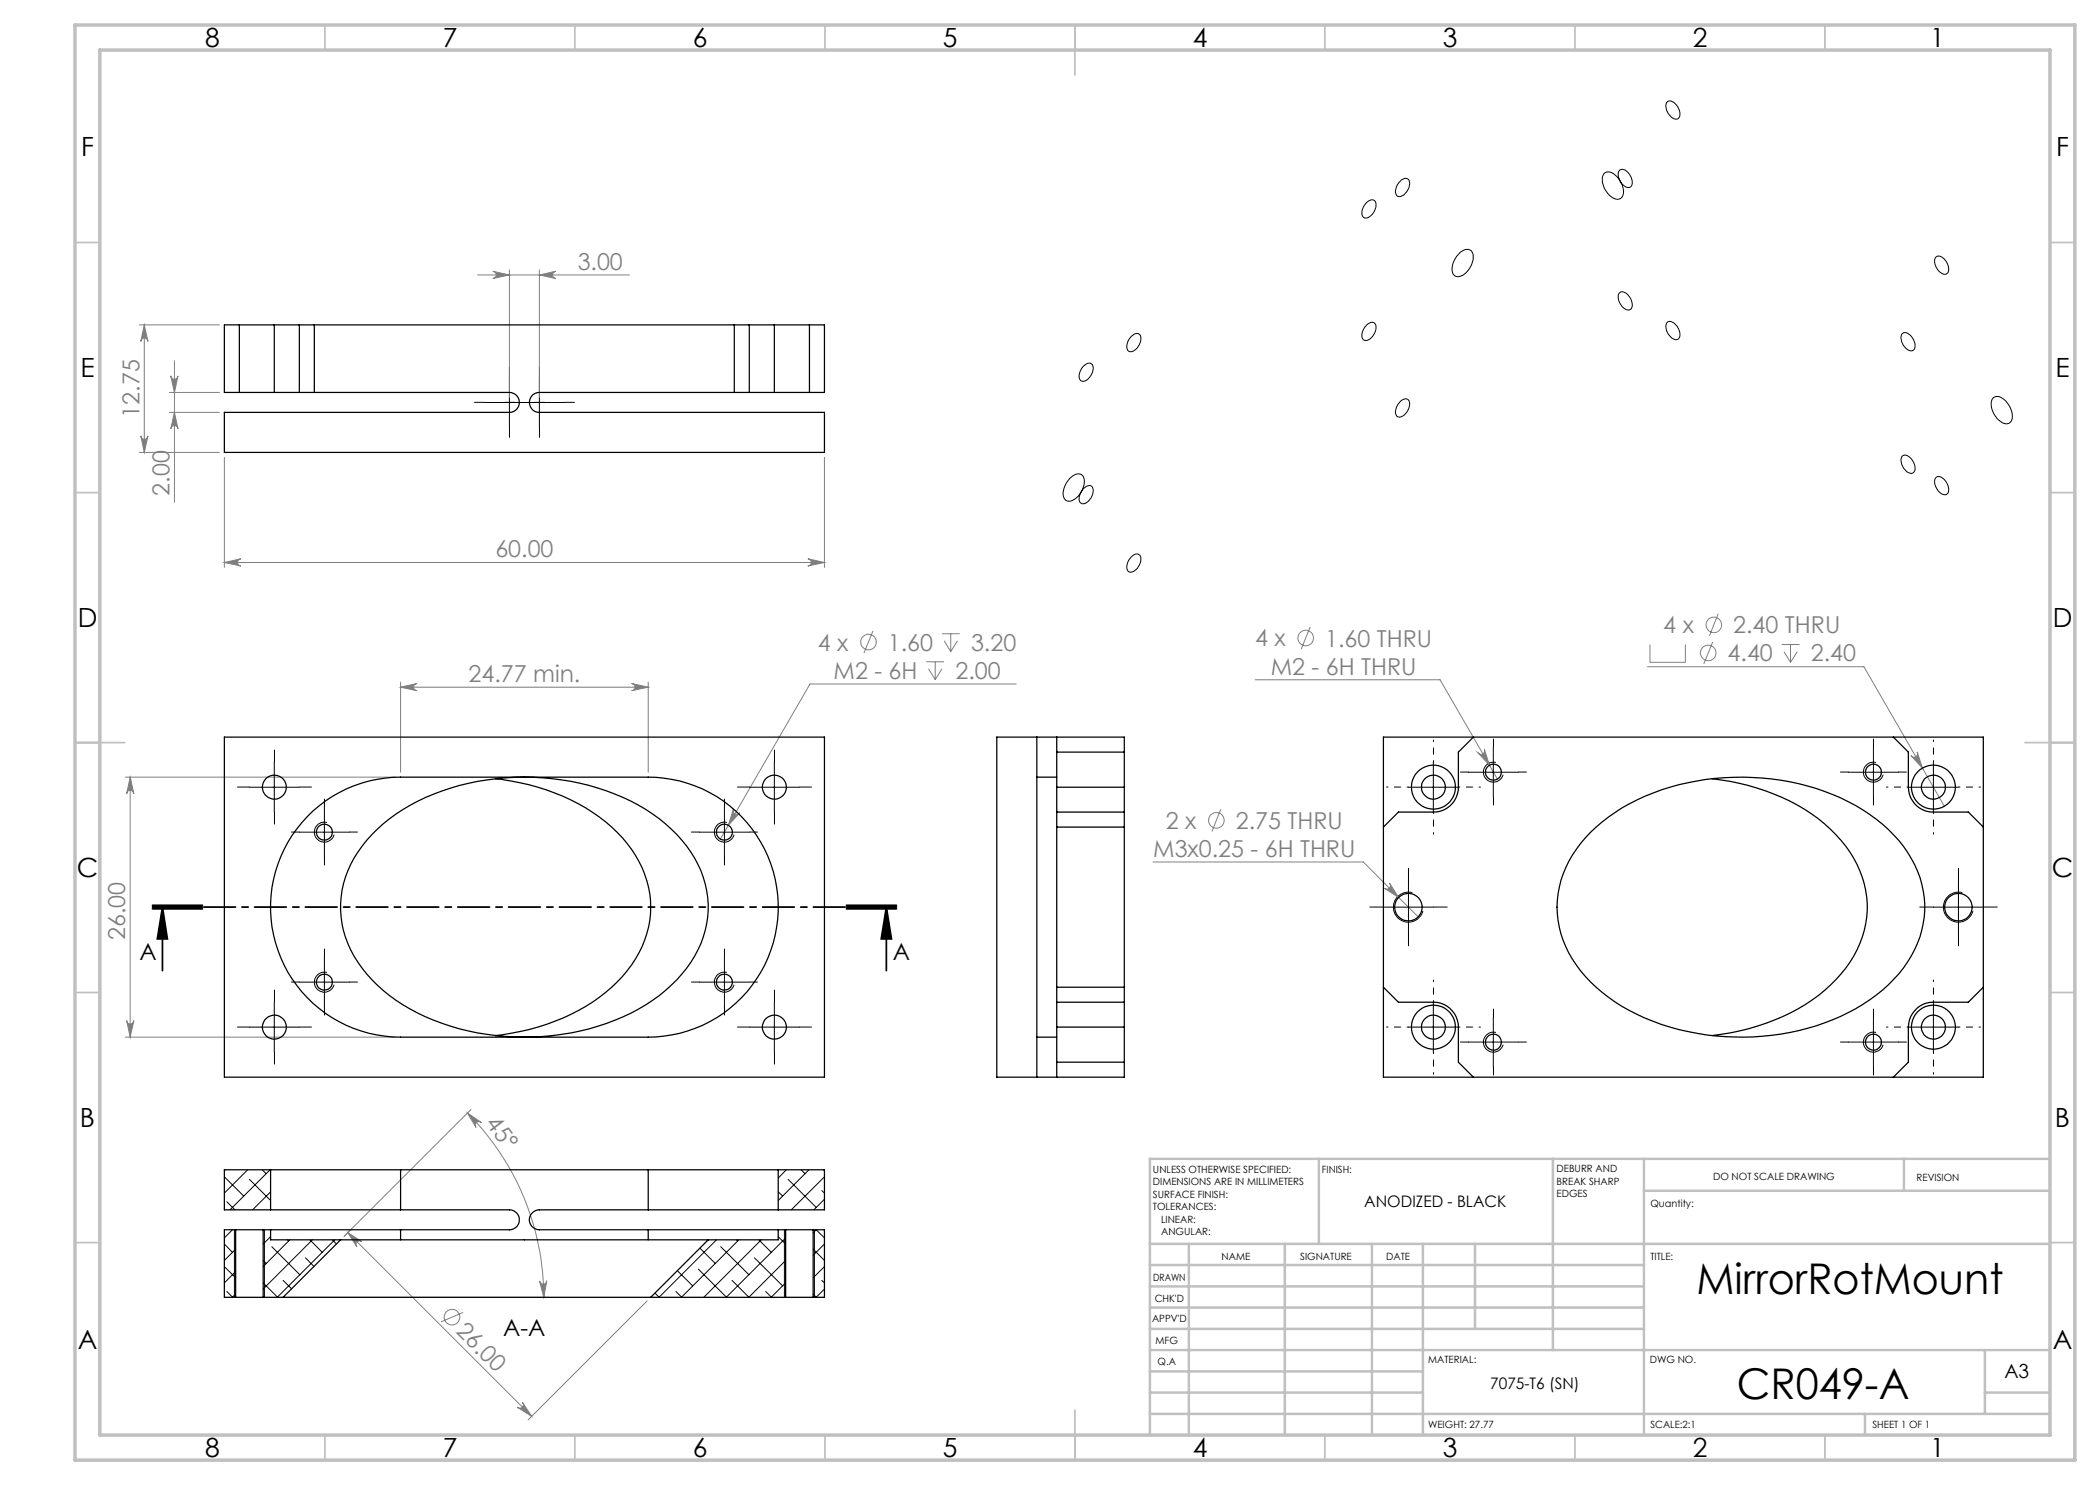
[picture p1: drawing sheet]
<svg xmlns="http://www.w3.org/2000/svg" width="420mm" height="297mm" viewBox="0 0 420 297" stroke-linecap="round" stroke-linejoin="round" font-family="sans-serif">
<g fill="none" stroke="#c0c0c0" stroke-width=".35">
<path d="M65 5v5M115 5v5M165 5v5M215 5v10M265 5v5M315 5v5M365 5v5M15 48.5h5M410 48.5h5M15 98.5h5M410 98.5h5M15 148.5h10"/>
<path d="M405 148.5h10M15 198.5h5M410 198.5h5M15 248.5h5M410 248.5h5M65 287v5M115 287v5M165 287v5M215 282v10M265 287v5M315 287v5M365 287v5"/>
</g>
<g fill="none" stroke="#c0c0c0" stroke-width=".5">
<path d="M263.8 231.8v17M310.6 231.8v38.2M328.8 231.8v55.2M328.8 238.2h81.2M380.8 231.8v6.4M410 231.8h-180v55.2M230 248.8h180M230 257.3h98.8M230 253h98.8M237.8 248.8v38.2M257 248.8v38.2M274.4 248.8v38.2"/>
<path d="M284.6 248.8v38.2M295 248.8v17M230 265.8h98.8M230 261.5h98.8M230 278.5h54.6M230 274.3h54.6M230 270h180M397 278.5h13M397 270v12.8M230 282.8h180M373 282.8v4.2"/>
</g>
<path d="M15 5h400v287h-400zM20 10h390v277h-390z" fill="none" stroke="#c0c0c0" stroke-width=".7"/>
<g fill="none" stroke="#808080" stroke-width=".2">
<path d="M95.5 55h30.4M98.6 54.3l3.3 .7-3.3 .7a.72 .72 0 0 0 .6-.7 .72 .72 0 0 0-.6-.7zM101.9 54v25.5M107.9 55l3.3-.7a.72 .72 0 0 0-.7 .7 .72 .72 0 0 0 .7 .7zM107.9 54v25.5M27.9 65h16M28.9 65v25.5M28.9 65l.7 3.3a.72 .72 0 0 0-.7-.7 .72 .72 0 0 0-.7 .7zM33.9 78.5h10M34.1 75.2a.72 .72 0 0 0 .8 .7 .72 .72 0 0 0 .7-.7l-.7 3.3zM34.9 72.1v28.4M27.9 90.5h16"/>
<path d="M28.2 87.2a.72 .72 0 0 0 .7 .7 .72 .72 0 0 0 .7-.7l-.7 3.3zM33.9 82.5h10M34.9 82.5l.7 3.3a.72 .72 0 0 0-.7-.7 .72 .72 0 0 0-.8 .7zM44.9 91.5v22M164.9 91.5v22M44.9 112.5l3.3-.7a.72 .72 0 0 0-.7 .7 .72 .72 0 0 0 .7 .7zM44.9 112.5h120M161.6 111.8l3.3 .7-3.3 .7a.72 .72 0 0 0 .7-.7 .72 .72 0 0 0-.7-.7zM80.1 137.4l3.3-.7a.72 .72 0 0 0-.7 .7 .72 .72 0 0 0 .7 .7zM80.1 136.4v18M80.1 137.4h49.5M126.3 136.7l3.3 .7-3.3 .7a.72 .72 0 0 0 .7-.7 .72 .72 0 0 0-.7-.7z"/>
<path d="M129.6 136.4v18M174.6 126.2l-1.8 4.4M185.2 132.4h3.6M185.7 133.8l1.3 2.1M187 132.4v3.5M188.4 133.8l-1.4 2.1M188.4 126.7h3.5M188.8 128.2l1.3 2.1M190.1 126.7v3.6M191.5 128.2l-1.4 2.1M203.2 136.8h-41.2l-17.9 31M251 136h37l11.5 19.8"/>
<path d="M262 125.4l-1.8 4.4M329.5 133.3h43.3l16.1 28M330 128.9v3.6h7.1v-3.6M342.5 128.4l-1.8 4.4M343.6 122.8l-1.7 4.4M356.3 128.9h3.6M356.8 130.3l1.3 2.2M358.1 128.9v3.6M359.4 130.3l-1.3 2.2M25 155.4h54.1M26 155.4l.8 3.3a.72 .72 0 0 0-.7-.6 .72 .72 0 0 0-.8 .6zM26 155.4v52"/>
<path d="M295.6 150.6a.74 .74 0 0 0 1 .2 .74 .74 0 0 0 .3-1l1 3.2zM382.2 151.1a.72 .72 0 0 0 1 .2 .72 .72 0 0 0 .2-.9l1.1 3.2zM146.7 161.8a.74 .74 0 0 0 .3 1 .74 .74 0 0 0 1-.2l-2.3 2.5zM230.6 172.4h42.1l10.9 11M244.2 161.9l-1.8 4.4M277.9 176.6l1.8 2.9-2.8-1.8a.72 .72 0 0 0 1-.1 .72 .72 0 0 0 0-1zM25 207.4h54.1M25.3 204.1a.72 .72 0 0 0 .8 .7 .72 .72 0 0 0 .7-.7l-.8 3.3zM93.5 222.6l2.8 1.9a.72 .72 0 0 0-1 0 .72 .72 0 0 0-.1 1zM93.5 222.6a52.2 52.2 0 0 1 15.3 36.9M94.2 221.9l-25.4 25.4M57.6 259.5h52.1"/>
<path d="M69.6 246.5l2.8 1.9a.72 .72 0 0 0-1 0 .72 .72 0 0 0 0 1zM69.6 246.5l36.7 36.8M107.9 256.2a.72 .72 0 0 0 .8 .7 .72 .72 0 0 0 .7-.8l-.6 3.4zM92.6 262.5l-4.4 1.9M129.4 260.2l-23.8 23.8M103.5 281.4a.71 .71 0 0 0 1 0 .71 .71 0 0 0 0-.9l1.8 2.8z"/>
<circle cx="173.7" cy="128.4" r="1.56"/>
<circle cx="261.2" cy="127.6" r="1.56"/>
<circle cx="341.7" cy="130.6" r="1.55"/>
<circle cx="342.8" cy="125" r="1.55"/>
<circle cx="243.3" cy="164.1" r="1.55"/>
<circle cx="90.4" cy="263.4" r="1.57"/>
</g>
<path d="M30.5 181.8h10zM30.5 181.4h10M30.5 181.1h10M32.5 181.4l1 6.4h-2zM32.5 181.4v12.7M169.3 181.4h10M169.3 181.1h10M169.3 181.8h10M177.3 181.4l1 6.4h-2.1zM177.3 181.4v12.7" fill="none" stroke="#000" stroke-width=".35"/>
<g fill="none" stroke="#000" stroke-width=".2">
<path d="M280.2 36.1l.2-.2a.93 .93 0 0 1 1.2-.1 .93 .93 0 0 1 .3 1.1 2.58 2.58 0 0 1-2.2 2.4 1.24 1.24 0 0 1-.4-1.8l.3-.7zM320.9 34.6a1.87 1.87 0 0 1 2.5 .8 3.8 3.8 0 0 1 1 4 1.53 1.53 0 0 1-2.3-.2 4.1 4.1 0 0 1-1.5-4.2zM323.9 34l.2-.1a2.17 2.17 0 0 1 2.3 2v.4a.93 .93 0 0 1-.4 1.1 .93 .93 0 0 1-1.2-.3 2.41 2.41 0 0 1-.9-3.1zM333.5 20.4a1.64 1.64 0 0 1 2.1 1.1 1.67 1.67 0 0 1-.1 2.3 2.16 2.16 0 0 1-2.2-2l-.1-.7zM273.2 40.6l.2-.1a.98 .98 0 0 1 1-.6 .98 .98 0 0 1 .8 .8 2.76 2.76 0 0 1-2.1 2.9 1.09 1.09 0 0 1-.6-1.6zM292 50.5a1.51 1.51 0 0 1 2.5 0 4 4 0 0 1-3 4.8 1.52 1.52 0 0 1-1-2.1l.5-1.3zM324 58.5a1.89 1.89 0 0 1 2.2 1.3l.2 .6a.99 .99 0 0 1 0 1.1 .99 .99 0 0 1-1.1 .4 2.67 2.67 0 0 1-1.5-3.3zM387.1 51.5a1.17 1.17 0 0 1 1.8 .4 2.17 2.17 0 0 1 .5 2.8 1.81 1.81 0 0 1-2.2-1.3l-.3-.9 .1-.7zM101.9 75.5v10M107.9 75.5v10M216.5 73.4l.3-.3a.96 .96 0 0 1 1-.5 .96 .96 0 0 1 .8 .8 2.77 2.77 0 0 1-2.1 2.9 1.28 1.28 0 0 1-.5-2zM226.2 67.3l.1-.1a.98 .98 0 0 1 1.1-.5 .98 .98 0 0 1 .8 .8 2.7 2.7 0 0 1-2.2 2.8 1.27 1.27 0 0 1-.5-1.8z"/>
<path d="M273.4 65l.1-.2a.98 .98 0 0 1 1.3-.2 .98 .98 0 0 1 .4 1.3 2.53 2.53 0 0 1-2.2 2.2 1.41 1.41 0 0 1-.3-2.2zM333.5 64.4a1.64 1.64 0 0 1 2.1 1.2 1.69 1.69 0 0 1-.1 2.3 2.16 2.16 0 0 1-2.2-2l-.1-.7zM380.4 66.8a1.17 1.17 0 0 1 1.8 .4 2.31 2.31 0 0 1 .5 2.8l-.1 .1a1.73 1.73 0 0 1-2-1.2l-.4-1.3zM398.6 79.7a1.61 1.61 0 0 1 2.3 .2 3.9 3.9 0 0 1 1.3 4.4 1.39 1.39 0 0 1-2.2-.1 4.3 4.3 0 0 1-1.6-4.3zM96.9 80.5h16M213.9 95.7a1.9 1.9 0 0 1 2.5-.7 3.2 3.2 0 0 1-.5 3.9 2.33 2.33 0 0 1-2.7 1.2 2.39 2.39 0 0 1-.2-2.9zM216.7 97.8l.1-.2a.96 .96 0 0 1 1-.5 .96 .96 0 0 1 .8 .8 2.74 2.74 0 0 1-1.9 2.8 .98 .98 0 0 1-.8-1.4l.4-1.1zM280 80.4l.2-.3a.95 .95 0 0 1 1.1-.3 .95 .95 0 0 1 .6 .9 2.65 2.65 0 0 1-2.2 2.7 1.24 1.24 0 0 1-.4-1.8zM380.4 91.3a1.25 1.25 0 0 1 1.9 .5 2.05 2.05 0 0 1 .3 2.8 1.84 1.84 0 0 1-2.1-1.4l-.3-1.1zM387.1 95.6a1.17 1.17 0 0 1 1.8 .4 2.17 2.17 0 0 1 .5 2.8 1.96 1.96 0 0 1-2.3-1.5l-.2-.7v-.5zM226.3 111.3a.98 .98 0 0 1 1-.5 .98 .98 0 0 1 .9 .7 2.7 2.7 0 0 1-2.2 2.9 1.54 1.54 0 0 1-.4-2.1zM49.9 157.4h10"/>
<path d="M54.9 152.4v10M149.9 157.4h10M154.9 152.4v10M281.7 157.4h10M286.7 152.4v10M293.7 154.4h10M298.7 149.4v10M299.2 152.5a2 2 0 0 0-2.5 1.4 2 2 0 0 0 1.5 2.5 2 2 0 0 0 2.4-1.5M369.7 154.4h10M374.7 149.4v10M375.2 152.5a2.01 2.01 0 0 0-2.5 1.4 2.01 2.01 0 0 0 1.5 2.5 2.01 2.01 0 0 0 2.4-1.5M381.7 157.4h10"/>
<path d="M386.7 152.4v10M59.9 166.4h10M64.9 161.4v10M65.4 164.5a2.01 2.01 0 0 0-2.5 1.4 2.01 2.01 0 0 0 1.5 2.5 2.01 2.01 0 0 0 2.4-1.5M139.9 166.4h10M144.9 161.4v10M145.4 164.5a2 2 0 0 0-2.5 1.4 2 2 0 0 0 1.4 2.5 2 2 0 0 0 2.5-1.5M281.7 176.4v10M282.5 178.5a3 3 0 0 0-3.7 2.2 3 3 0 0 0 2.1 3.6 3 3 0 0 0 3.7-2.1M391.7 176.4v10M392.5 178.5a3 3 0 0 0-3.7 2.2 3 3 0 0 0 2.1 3.6 3 3 0 0 0 3.7-2.1M59.9 196.4h10"/>
<path d="M64.9 191.4v10M65.4 194.5a2.01 2.01 0 0 0-2.5 1.4 2.01 2.01 0 0 0 1.4 2.5 2.01 2.01 0 0 0 2.5-1.4M139.9 196.4h10M144.9 191.4v10M145.4 194.5a2 2 0 0 0-2.5 1.4 2 2 0 0 0 1.4 2.4 2 2 0 0 0 2.5-1.3M276.7 181.4h10M386.7 181.4h10M49.9 205.4h10M54.9 200.4v10M149.9 205.4h10M154.9 200.4v10M281.7 205.4h10"/>
<path d="M286.7 200.4v10M293.7 208.4h10M298.7 203.4v10M299.2 206.5a1.99 1.99 0 0 0-2.4 1.4 1.99 1.99 0 0 0 1.4 2.5 1.99 1.99 0 0 0 2.4-1.5M369.7 208.4h10M374.7 203.4v10M375.2 206.5a2.01 2.01 0 0 0-2.5 1.4 2.01 2.01 0 0 0 1.5 2.5 2.01 2.01 0 0 0 2.4-1.5M381.7 205.4h10M386.7 200.4v10M46.9 246v13.5M52.9 246v13.5M156.9 246v13.5"/>
<path d="M162.9 246v13.5"/>
</g>
<g fill="none" stroke="#000" stroke-width=".2" stroke-dasharray="15.2 1.3 1.3 1.3">
<path d="M101.9 75.5v-2M107.9 75.5v-2M96.9 80.5h-2M101.9 85.5v2M102.9 80.5h-2M106.9 80.5h2M107.9 85.5v2M112.9 80.5h2M49.9 157.4h-2.4M54.9 152.4v-2.4M59.9 157.4h2.4M149.9 157.4h-2.4"/>
<path d="M154.9 152.4v-2.4M159.9 157.4h2.4M293.7 154.4h-1.6M298.7 149.4v-1.6M298.7 159.4v1.6M303.7 154.4h1.6M369.7 154.4h-1.6M374.7 149.4v-1.6M374.7 159.4v1.6M379.7 154.4h1.6M54.9 162.4v2.4M59.9 166.4h-1.6"/>
<path d="M64.9 161.4v-1.6M64.9 171.4v1.6M69.9 166.4h1.6M139.9 166.4h-1.6M144.9 161.4v-1.6M144.9 171.4v1.6M149.9 166.4h1.6M154.9 162.4v2.4M281.7 176.4v-2.7M391.7 176.4v-2.7M59.9 196.4h-1.6M64.9 191.4v-1.6"/>
<path d="M69.9 196.4h1.6M139.9 196.4h-1.6M144.9 191.4v-1.6M149.9 196.4h1.6M276.7 181.4h-2.8M281.7 186.4v2.8M286.7 181.4h2.7M386.7 181.4h-2.8M391.7 186.4v2.8M396.7 181.4h2.7M49.9 205.4h-2.4M54.9 200.4v-2.4"/>
<path d="M54.9 210.4v2.4M59.9 205.4h2.4M64.9 201.4v1.6M144.9 201.4v1.6M149.9 205.4h-2.4M154.9 200.4v-2.4M154.9 210.4v2.4M159.9 205.4h2.4M293.7 208.4h-1.6M298.7 203.4v-1.6M298.7 213.4v1.6M303.7 208.4h1.6"/>
<path d="M369.7 208.4h-1.6M374.7 203.4v-1.6M374.7 213.4v1.6M379.7 208.4h1.6"/>
</g>
<path d="M179.3 181.4h-148.8" fill="none" stroke="#000" stroke-width=".35" stroke-dasharray="6.3 1.3 1.3 1.3" stroke-dashoffset="-.1"/>
<g fill="none" stroke="#000" stroke-width=".2" stroke-dasharray="15.2 1.3 1.3 1.3" stroke-dashoffset="14.9">
<path d="M281.7 157.4h-4.4M286.7 152.4v-4.4M291.7 157.4h4.4M381.7 157.4h-4.4M386.7 152.4v-4.4M391.7 157.4h4.4M286.7 162.4v4.4M386.7 162.4v4.4M281.7 205.4h-4.4M286.7 200.4v-4.4M286.7 210.4v4.4M291.7 205.4h4.4"/>
<path d="M381.7 205.4h-4.4M386.7 200.4v-4.4M386.7 210.4v4.4M391.7 205.4h4.4"/>
</g>
<path d="M177.3 181.4l1 6.4h-2.1zM32.5 181.4l1 6.4h-2z" fill="#000"/>
<g fill="#808080">
<path d="M107.9 256.2a.72 .72 0 0 0 .8 .7 .72 .72 0 0 0 .7-.8l-.6 3.4zM93.5 222.6l2.8 1.9a.72 .72 0 0 0-1 0 .72 .72 0 0 0-.1 1z"/>
<path d="M126.3 136.7l3.3 .7-3.3 .7a.72 .72 0 0 0 .7-.7 .72 .72 0 0 0-.7-.7zM80.1 137.4l3.3-.7a.72 .72 0 0 0-.7 .7 .72 .72 0 0 0 .7 .7z"/>
<path d="M146.7 161.8l-1 3.3 2.3-2.5a.74 .74 0 0 1-1 .2 .74 .74 0 0 1-.3-1zM44.9 112.5l3.3-.7a.72 .72 0 0 0-.7 .7 .72 .72 0 0 0 .7 .7zM161.6 111.8l3.3 .7-3.3 .7a.72 .72 0 0 0 .7-.7 .72 .72 0 0 0-.7-.7zM98.6 54.3l3.3 .7-3.3 .7a.72 .72 0 0 0 .6-.7 .72 .72 0 0 0-.6-.7zM107.9 55l3.3-.7a.72 .72 0 0 0-.7 .7 .72 .72 0 0 0 .7 .7zM295.6 150.6l2.3 2.4-1-3.2a.74 .74 0 0 1-.3 1 .74 .74 0 0 1-1-.2zM382.2 151.1l2.3 2.5-1.1-3.2a.72 .72 0 0 1-.2 .9 .72 .72 0 0 1-1-.2zM277.9 176.6a.72 .72 0 0 1 0 1 .72 .72 0 0 1-1 .1l2.8 1.8z"/>
<path d="M34.9 82.5l.7 3.3a.72 .72 0 0 0-.7-.7 .72 .72 0 0 0-.8 .7zM34.1 75.2a.72 .72 0 0 0 .8 .7 .72 .72 0 0 0 .7-.7l-.7 3.3z"/>
<path d="M28.2 87.2a.72 .72 0 0 0 .7 .7 .72 .72 0 0 0 .7-.7l-.7 3.3zM28.9 65l.7 3.3a.72 .72 0 0 0-.7-.7 .72 .72 0 0 0-.7 .7z"/>
<path d="M26 155.4l.8 3.3a.72 .72 0 0 0-.7-.6 .72 .72 0 0 0-.8 .6zM25.3 204.1a.72 .72 0 0 0 .8 .7 .72 .72 0 0 0 .7-.7l-.8 3.3z"/>
<path d="M69.6 246.5l2.8 1.9a.72 .72 0 0 0-1 0 .72 .72 0 0 0 0 1zM103.5 281.4a.71 .71 0 0 0 1 0 .71 .71 0 0 0 0-.9l1.8 2.8z"/>
</g>
<g fill="none" stroke="#000" stroke-width=".25">
<path d="M47.9 65v13.5M54.9 78.5h5M54.9 65h5M54.9 65h-10v13.5h10M54.9 65v13.5M59.9 78.5h42a1.99 1.99 0 0 1 2 2 1.99 1.99 0 0 1-2 2h-57v8h120v-8h-57a1.99 1.99 0 0 1-2-2 1.99 1.99 0 0 1 2-2h42M59.9 65v13.5M59.9 65h90M62.9 65v13.5M146.9 65v13.5M149.9 78.5h5M149.9 65h5"/>
<path d="M149.9 65v13.5M154.9 65h10v13.5h-10M154.9 65v13.5M161.9 65v13.5M44.9 147.4h120v68h-120zM99.1 155.7a42.9 42.9 0 0 1 22 8.7 22.2 22.2 0 0 1 9 17 21.1 21.1 0 0 1-6.7 15 40.1 40.1 0 0 1-23 10.6l-1.3 .1M207.4 155.4h3.9M207.4 147.4h3.9M207.4 147.4h-8v68h8M207.4 147.4v68M211.3 157.4v5M211.3 147.4h13.6v10"/>
<path d="M211.3 147.4v10M211.3 157.4h13.6M211.3 150.4h13.6M224.9 157.4v5M276.7 147.4h120v68h-120zM294.7 147.4l-3 3v7a5 5 0 0 1-5 5h-7l-3 3M342.4 155.7a42.6 42.6 0 0 1 22.5 9.1 22.4 22.4 0 0 1 8.6 16 21.4 21.4 0 0 1-7.4 16.2 40.9 40.9 0 0 1-23.7 10.1M378.7 147.4l3 3v7a5 5 0 0 0 5 5h7l3 3M61.5 163.3a25.8 25.8 0 0 1 18.6-7.9h49.5a26 26 0 0 1 26.1 26 26 26 0 0 1-26.1 26h-49.5a26 26 0 0 1-23.9-15.8 26 26 0 0 1 5.3-28.3zM74.4 166.9a39.1 39.1 0 0 1 23-10.9 48.1 48.1 0 0 1 31.8 5.9 26.6 26.6 0 0 1 11.5 13.6 19.6 19.6 0 0 1-4.3 19.3 35 35 0 0 1-16.8 10.4 49.6 49.6 0 0 1-37.5-3.4 27.8 27.8 0 0 1-12.5-13.1 19.5 19.5 0 0 1 3.7-20.6zM211.3 162.4v38M211.3 162.4h13.6"/>
<path d="M211.3 165.4h13.6M224.9 162.4v38M318.1 166.5a40.4 40.4 0 0 1 23.1-10.6 47.9 47.9 0 0 1 31.4 6.1 25.3 25.3 0 0 1 11.8 14.8 20 20 0 0 1-5.6 19 39.4 39.4 0 0 1-22.7 11 49 49 0 0 1-31.7-5.5 26.6 26.6 0 0 1-12.2-14.6 19.9 19.9 0 0 1 4.9-19.1zM211.3 197.4h13.6M276.7 197.4l3 3h7a5 5 0 0 1 5 5v7l3 3M396.7 197.4l-3 3h-7a5 5 0 0 0-5 5v7l-3 3M207.4 207.4h3.9M207.4 215.4h3.9M211.3 200.4v5M211.3 205.4v10M211.3 200.4h13.6M211.3 205.4h13.6"/>
<path d="M211.3 212.4h13.6M224.9 200.4v5M224.9 205.4v10h-13.6M54.1 234h26M54.1 234h-9.2v8h9.2M54.1 234v8M80.1 234v8M80.1 234h49.5M129.6 234h26M129.6 234v8M155.6 234h9.3v8h-9.3M155.6 234v8"/>
<path d="M47.1 246h5.5M47.1 259.5h5.5M47.1 246h-2.2v13.5h2.2M47.1 246v13.5M52.6 246h1.5M52.6 259.5h4M52.6 246v13.5M54.1 246h26M54.1 242h26M54.1 246v2h14M56.6 259.5h73.5M68.1 248h73.5"/>
<path d="M68.1 248l-11.5 11.5M80.1 242h21.8a1.99 1.99 0 0 1 2 2 1.99 1.99 0 0 1-2 2h-21.8M80.1 246v2M129.6 246h26M129.6 242h26M129.6 242h-21.7a1.99 1.99 0 0 0-2 2 1.99 1.99 0 0 0 2 2h21.7M129.6 246v2M130.1 259.5h27M141.6 248l-11.5 11.5M155.6 246h1.5M155.6 246v2h-14M157.1 246h5.5"/>
<path d="M157.1 259.5h5.5M157.1 246v13.5M162.6 246h2.3v13.5h-2.3M162.6 246v13.5"/>
<circle cx="54.9" cy="157.4" r="2.39"/>
<circle cx="154.9" cy="157.4" r="2.39"/>
<circle cx="286.7" cy="157.4" r="4.4"/>
<circle cx="286.7" cy="157.4" r="2.39"/>
<circle cx="298.7" cy="154.4" r="1.6"/>
<circle cx="374.7" cy="154.4" r="1.6"/>
<circle cx="386.7" cy="157.4" r="2.39"/>
<circle cx="386.7" cy="157.4" r="4.4"/>
<circle cx="64.9" cy="166.4" r="1.6"/>
<circle cx="144.9" cy="166.4" r="1.6"/>
<circle cx="64.9" cy="196.4" r="1.6"/>
<circle cx="144.9" cy="196.4" r="1.6"/>
<circle cx="281.7" cy="181.4" r="2.75"/>
<circle cx="391.7" cy="181.4" r="2.75"/>
<circle cx="54.9" cy="205.4" r="2.4"/>
<circle cx="154.9" cy="205.4" r="2.4"/>
<circle cx="286.7" cy="205.4" r="2.4"/>
<circle cx="286.7" cy="205.4" r="4.4"/>
<circle cx="298.7" cy="208.4" r="1.6"/>
<circle cx="374.7" cy="208.4" r="1.6"/>
<circle cx="386.7" cy="205.4" r="2.4"/>
<circle cx="386.7" cy="205.4" r="4.4"/>
</g>
<g fill="none" stroke="#000" stroke-width=".2">
<path d="M44.9 235.4l3.9 3.8M45 234l-.1 .1M49.5 234l-4.6 4.6M49.9 235.9l4.2 4.2M52.5 234l.7 .7M54 234l-8 8M54.1 238.4l-3.6 3.6M155.6 238.4l.9 .8M157.3 234l-1.7 1.6M157.6 235.9l5.6 5.6M160.2 234l.8 .7M161.8 234l-6.2 6.1"/>
<path d="M164.4 238.1l.5 .5M164.7 234l.2 .1M164.9 235.4l-6.6 6.6M164.9 239.9l-2.1 2.1M44.9 253.3l2.2 2.2M44.9 248.8l1.6 1.7M45.4 258.3l1.1 1.2M45.4 240.3l1.6 1.7M46.5 246l-1.6 1.6M47.1 254.3l-2.2 2.3M47.1 249.8l-2.2 2.3M47.1 258.8l-.6 .7"/>
<path d="M52.6 256.6l2.9 2.8M52.6 252.1l.6 .6M54.1 247.3l-1.5 1.5M54.4 249.3l5.6 5.6M56.6 256.1l1.7 1.7M57.5 248l.2 .2M58 248l-5.4 5.3M61.1 251.6l1.7 1.7M62 248l2.5 2.5M62.5 248l-9.9 9.8M66.5 248l.8 .8M67 248l-11.5 11.5"/>
<path d="M131 258.6l.8 .9M135.2 258.3l1.1 1.2M135.5 254.1l3 3.1M140 249.6l3.1 3.1M143.3 248l-11.5 11.5M144.1 249.3l5.7 5.6M146.4 256.1l3.4 3.4M147.3 248l.2 .2M147.8 248l-11.5 11.5M150.9 251.6l5.6 5.6M151.8 248l2.5 2.5M152.3 248l-11.5 11.5"/>
<path d="M153.1 258.3l1.2 1.2M155.6 247.3l1.5 1.5M157.1 256.6l-2.9 2.9M157.1 247.6l-11.9 11.9-5.5-5.7M157.1 252.1l-7.3 7.4M162.6 246.6l.6-.6 1.7 1.6M162.6 249.8l2.3 2.3M164.4 256.1l.5 .5M164.9 248.8l-2.3 2.3M164.9 253.3l-2.3 2.2M164.9 257.8l-1.7 1.7-.6-.7"/>
</g>
<g font-size="8.5">
<text x="339.3" y="258.8">MirrorRotMount</text>
<text x="347.3" y="279.7">CR049-A</text>
</g>
<g font-size="5.3">
<text x="41" y="9.5">8</text>
<text x="88.5" y="9.5">7</text>
<text x="138.5" y="9.5">6</text>
<text x="188.5" y="9.5">5</text>
<text x="238.5" y="9.5">4</text>
<text x="288.5" y="9.5">3</text>
<text x="338.5" y="9.5">2</text>
<text x="386" y="9.5">1</text>
<text x="16.2" y="31.3">F</text>
<text x="411.2" y="31.3">F</text>
<text x="16.1" y="75.5">E</text>
<text x="411.1" y="75.5">E</text>
<text x="15.5" y="125.5">D</text>
<text x="410.5" y="125.5">D</text>
<text x="15.4" y="175.5">C</text>
<text x="410.4" y="175.5">C</text>
<text x="16" y="225.5">B</text>
<text x="411" y="225.5">B</text>
<text x="15.5" y="269.8">A</text>
<text x="410.5" y="269.8">A</text>
<text x="41" y="291.5">8</text>
<text x="88.5" y="291.5">7</text>
<text x="138.5" y="291.5">6</text>
<text x="188.5" y="291.5">5</text>
<text x="238.5" y="291.5">4</text>
<text x="288.5" y="291.5">3</text>
<text x="338.5" y="291.5">2</text>
<text x="386" y="291.5">1</text>
</g>
<g font-size="4.7" fill="#808080">
<text x="115.5" y="54">3.00</text>
<text x="27.9" y="83.5" transform="rotate(-90 27.9 83.5)">12.75</text>
<text x="33.9" y="99.2" transform="rotate(-90 33.9 99.2)">2.00</text>
<text x="99.1" y="111.5">60.00</text>
<text x="163.6" y="130.1">4 x</text>
<text x="177.6" y="130.1">1.60</text>
<text x="194.2" y="130.1">3.20</text>
<text x="251" y="129.3">4 x</text>
<text x="265" y="129.3">1.60 THRU</text>
<text x="332.7" y="126.7">4 x</text>
<text x="346.6" y="126.7">2.40 THRU</text>
<text x="93.7" y="136.4">24.77 min.</text>
<text x="166.7" y="135.7">M2 - 6H</text>
<text x="191.1" y="135.7">2.00</text>
<text x="254.2" y="134.9">M2 - 6H THRU</text>
<text x="345.5" y="132.3">4.40</text>
<text x="362.2" y="132.3">2.40</text>
<text x="233.2" y="165.8">2 x</text>
<text x="247.2" y="165.8">2.75 THRU</text>
<text x="230.6" y="171.4">M3x0.25 - 6H THRU</text>
<text x="25" y="188" transform="rotate(-90 25 188)">26.00</text>
<text x="97" y="224.7" transform="rotate(53 97 224.7)">45°</text>
<text x="91" y="266.4" transform="rotate(45 91 266.4)">26.00</text>
</g>
<g font-size="4.7">
<text x="27.9" y="192">A</text>
<text x="178.6" y="192">A</text>
<text x="100.7" y="267.3">A-A</text>
</g>
<text font-size="3.9" x="400.9" y="275.5">A3</text>
<g font-size="3.2">
<text x="272.9" y="241.4">ANODIZED - BLACK</text>
<text x="298" y="277.9">7075-T6 (SN)</text>
</g>
<g font-size="2">
<text x="230.6" y="234.6">UNLESS OTHERWISE SPECIFIED:</text>
<text x="230.6" y="237.1">DIMENSIONS ARE IN MILLIMETERS</text>
<text x="230.6" y="239.6">SURFACE FINISH:</text>
<text x="264.4" y="234.6">FINISH:</text>
<text x="311.3" y="234.5">DEBURR AND</text>
<text x="311.3" y="237">BREAK SHARP</text>
<text x="311.3" y="239.5">EDGES</text>
<text x="342.6" y="236">DO NOT SCALE DRAWING</text>
<text x="383.3" y="236.2">REVISION</text>
<text x="230.6" y="242.1">TOLERANCES:</text>
<text x="232.2" y="244.6">LINEAR:</text>
<text x="330.1" y="241.4">Quantity:</text>
<text x="232.2" y="247.1">ANGULAR:</text>
<text x="244.3" y="252">NAME</text>
<text x="260" y="251.9">SIGNATURE</text>
<text x="277.2" y="251.9">DATE</text>
<text x="330.1" y="251.9">TITLE:</text>
<text x="230.6" y="256.1">DRAWN</text>
<text x="230.9" y="260.3">CHK'D</text>
<text x="230.4" y="264.4">APPV'D</text>
<text x="231.1" y="268.8">MFG</text>
<text x="231.5" y="273">Q.A</text>
<text x="285.6" y="272.5">MATERIAL:</text>
<text x="330" y="272.5">DWG NO.</text>
<text x="285.6" y="285.5">WEIGHT: 27.77</text>
<text x="330.1" y="285.6">SCALE:2:1</text>
<text x="374.5" y="285.6">SHEET 1 OF 1</text>
</g>
</svg>
